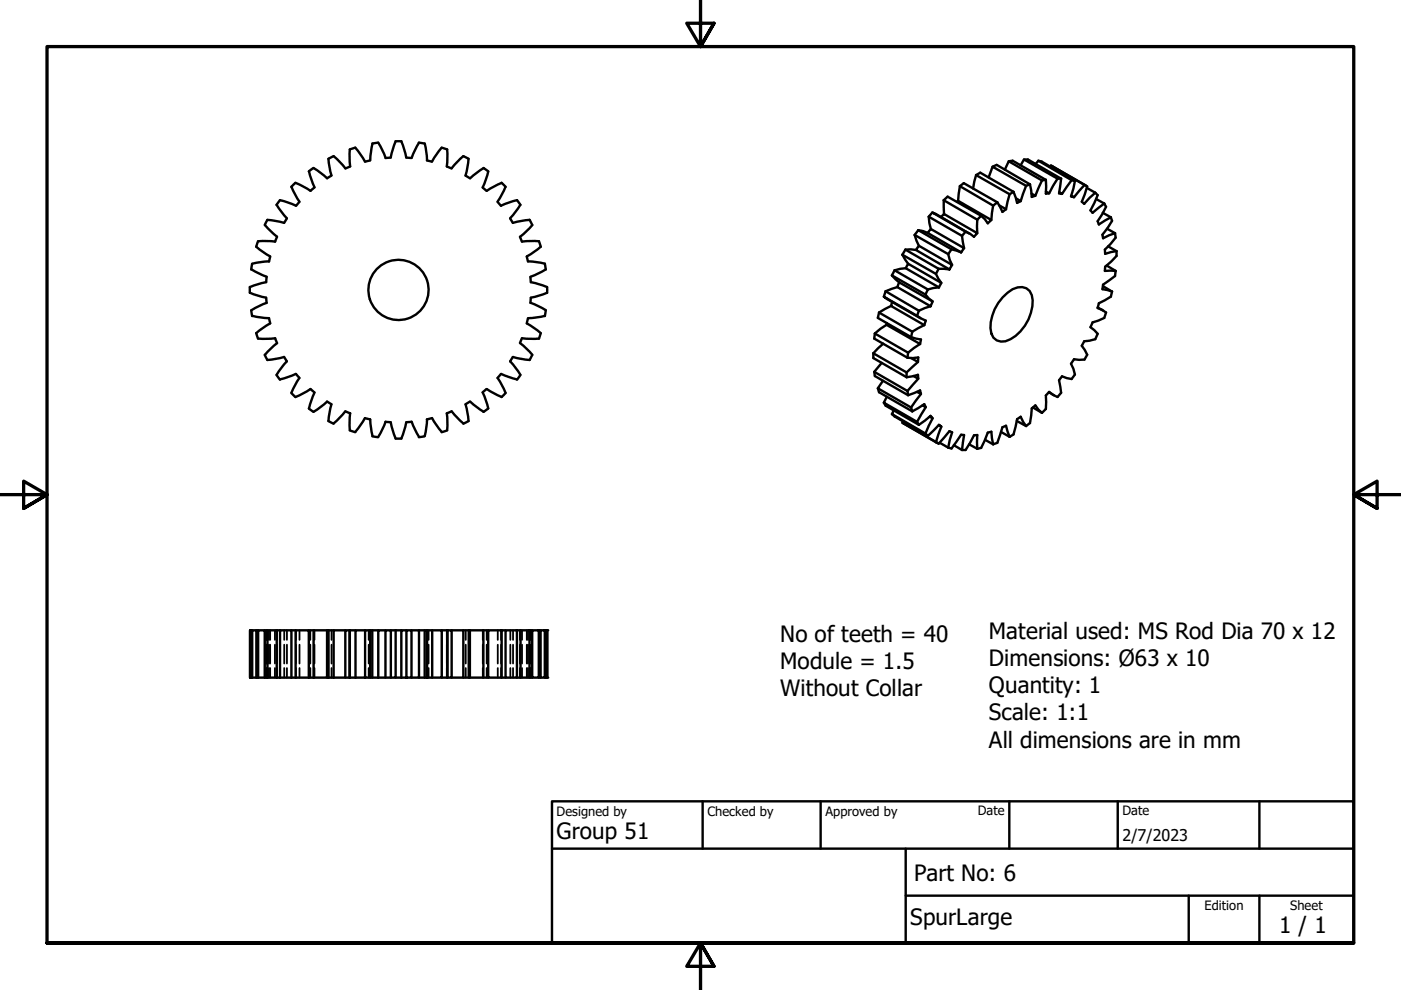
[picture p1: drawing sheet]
<svg xmlns="http://www.w3.org/2000/svg" width="297mm" height="210mm" viewBox="0 0 297 210" stroke-linecap="round" stroke-linejoin="round" font-family="sans-serif">
<!-- layer: Visible (ISO) -->
<g fill="none" stroke="#000" stroke-width=".51">
<path d="M61.8 39.6l1.7 3.2M62.6 38.7l-.8 .9M62.7 38.8l3.1 1.7 .9-.7M65.5 36.3l1.2 3.4M66.5 35.6l-1 .7M70.7 33.1l-1.1 .6 .7 3.5-1 .6-2.8-2.2M70.7 33.1l2.5 2.6M74.2 35.3l-1 .4M77.4 34.2l-2.1-2.9-.6 .2-.5 .2v3.6M78.5 34l-1.1 .3M79 30.4l-.5 3.6M80.2 30.2l-1.3 .2"/>
<path d="M80.2 30.3l1.6 3.2M82.8 33.4l-1.1 .1M83.9 30l-1.1 3.4M85.1 30l1 3.4M85.1 29.9h-1.2M86.1 33.4l1.1 .1M88.8 30.2l1.3 .2 .4 3.6M88.8 30.3l-1.5 3.2M90.5 34l1.1 .3M91.6 34.2l2-2.9 .6 .2 .6 .2-.1 3.6M94.7 35.3l1 .4M98.2 33.1l-2.4 2.6"/>
<path d="M98.2 33.1l1.1 .6-.6 3.5 .9 .6M102.3 39.8l.9 .7M102.5 35.6l1 .7M102.5 35.6l-2.8 2.2M103.5 36.3l-1.1 3.4M106.3 38.7l.9 .9M106.4 38.8l-3.2 1.7M107.2 39.6l-1.7 3.2M203.5 39.5l-.4 3.1M203.5 39.5l7.1 4.1M203.5 39.5l.8-.7 7.2 4.1M206.9 37.1l-.6 2.9"/>
<path d="M206.9 37.1l.9-.5 7.1 4.1M206.9 37.1l7.2 4.1M209.6 37.6l.8-2.3 7.2 4.1M210.4 35.3l.9-.3 7.1 4.1M213 36l.9-1.8 7 4.1M213.9 34.2l.8-.1 7 4M216.4 35l.7-1.2 7.1 4.1M217.1 33.8h.8l7.1 4.1M217.6 39.4l-1.2 3.2M218.4 39.1l.4 2.7 .7-.3-.8-.4M218.4 39.1l-.8 .3M219.6 34.8l.6-.7 7 4.1"/>
<path d="M220.2 34.1l.7 .2 7 4.1M220.9 38.3l-1.4 3.2M221.7 38.1v3l.7-.1-.7-.4M221.7 38.1l-.8 .2M222.6 35.3l.2-.2 7.1 4.1M222.8 35.1l7.5 4.2M224.2 37.9l-1.8 3.1M224.2 37.9h.8M225 37.9l-.5 3.1 .7 .1-.6-.4M227.2 38.2l-2 2.9M227.2 38.2l.7 .2M227.9 38.4l-.8 3.2 .6 .2-.6-.3"/>
<path d="M229.9 39.2l.6 .3-1.1 3.3 .5 .4 2.3-2.3M229.9 39.2l-2.2 2.6M230.4 39.8l1.8 1.1M53.3 57.1l3.2 1.6M53.5 55.9l-.2 1.3M54.7 51.1l-.4 1.2 3 2.1M54.8 51.2h3.5M56.2 47.7l2.5 2.5-.4 1M56.4 59.8l-3.4 1.1M56.5 58.7l-.1 1.1M56.7 46.6l-.6 1.1M56.7 46.6l3.5 .6"/>
<path d="M57 55.4l-3.5 .5M57.3 54.4l-.3 1M58.6 43.4l.8-1 3.3 1.2M58.6 43.4l2.2 2.9M60.8 46.3l-.6 1M63.5 42.8l-.7 .8M105.5 42.8l.7 .8 1.7-.7 1.7-.5 .8 1M108.2 46.3l.5 1M110.2 50.2l.5 1M110.3 43.4l-2.1 2.9M110.7 51.2l3.6-.1 .2 .6 .1 .6-2.9 2.1M111.7 54.4l.2 1"/>
<path d="M112 55.4l3.5 .5M112.3 46.6l-3.5 .6M112.3 46.6l.6 1.1-2.6 2.5M112.5 58.7v1.1M112.6 59.8l3.4 1.1M115.5 55.9l.2 1.2-3.2 1.6M189.1 58.4l1.5 1.5M189.1 58.4l7.1 4.1M189.7 57.3l7 4.1M189.7 57.3l-.6 1.1M190.6 59.9l7.1 4-.4 1-7.1-4zM191.3 54l1.2 1.9"/>
<path d="M191.3 54l7.1 4.1M192 52.9l2.2 .1M192 52.9l7 4.1M192 52.9l-.7 1.1M192 56.9l-2.3 .4M192.5 55.9l7.1 4.1-.5 .9-7.1-4zM193.9 49.8l.9 2.3M193.9 49.8l7.1 4.1M194.7 48.8l2 .6M194.7 48.8l7 4.1M194.7 48.8l-.8 1M194.8 52.1l7.1 4.1-.6 .9-7.1-4.1z"/>
<path d="M196.9 45.9l.5 2.6M196.9 45.9l7.1 4.1M197.4 48.5l7 4.1-.6 .9-7.1-4.1zM197.7 45.1l-.8 .8M198.4 58.1l1.2 1.9M199 57l2.3 .1M199 57l-.6 1.1M199.5 46l.7-.6 7 4-.7 .8-.8-.6-1-.5M200.1 42.5l.1 2.9M200.1 42.5l.8-.8 7.1 4.1M200.1 42.5l7.1 4.1M201 53.9l.4 1.2 .5 1.1"/>
<path d="M201.7 52.9l2.1 .6M201.7 52.9l-.7 1M202.9 42.8l.2-.2 7.1 4-.8 .7-.6-.8-.8-.7M204 50l.4 2.6M204.7 49.1l-7-4 7.8 4.4M204.7 49.1l-.7 .9M207.2 46.6v2.8M208 45.8l-.8 .8M210.6 43.6l-.4 3M211.5 42.9l1 2 .8-.5M211.5 42.9l-.9 .7M211.8 43.5l1.5 .9"/>
<path d="M214.1 41.2l-.8 3.2M214.9 40.7l.7 2.3 .8-.4-.9-.5M214.9 40.7l-.8 .5M232.2 40.9l.5 .5-1.5 3.2 .4 .5 2.5-1.9M232.4 42.2l1.7 1M233.8 45.1l1.7 1M234.1 43.2l.4 .7-1.8 3 .3 .7 2.5-1.5M234.6 56.3l1.9 1.1M234.7 48.5l1.7 .9M234.9 52.2l1.8 1M235.5 46.1l.3 .7-2.1 3 .2 .7 2.5-1.1M236.4 49.4l.1 1-2.2 2.5v.9l2.4-.6"/>
<path d="M236.5 57.4l-.1 1.1-2.5 1.9-.2 .9 2.1 .5M236.7 53.2v1.1l-2.4 2.3v.8h2.2M53 60.9v1.2M53 62.1l3.4 1M53.3 65.8l.1 1.2M53.5 67l3.5 .5 .3 1.1M56.1 75.2l.6 1.1M56.4 63.1l.1 1.1M56.5 64.2l-3.2 1.6M57.3 68.6l-3 2 .4 1.2M58.3 71.7l.4 1M58.3 71.7l-3.5 .1"/>
<path d="M58.6 79.5l.7 1M58.7 72.8l-2.5 2.4M60.2 75.7l-3.5 .6M60.2 75.7l.6 .9M60.8 76.6l-2.1 2.9M62.7 79.3l-3.3 1.1M62.8 79.3l.7 .8-1.7 3.2M108.2 76.6l2.1 2.9M108.7 75.7l-.5 .9M110.3 72.8l2.6 2.4-.5 .9-.1 .2h-.6l-2.9-.6M110.4 79.5l-.8 1M111.7 68.6l2.9 2-.3 1.2"/>
<path d="M111.9 67.5l-.2 1.1M112.5 64.2l1.6 .7 1.6 .9-.1 .6-.1 .6-3.5 .5M112.5 63.1v1.1M114.3 71.8l-3.6-.1-.5 1M116 62.1l-3.4 1M116 60.9v1.2M185.2 74.9l7 4.1M185.2 74.9v1l7 4.1M185.4 78.8l.1 .9 7 4.1M185.5 70.7l7 4.1M185.5 70.7l-.1 1.1 7 4.1M186.4 66.3l7 4"/>
<path d="M186.4 66.3l-.3 1.1 7.1 4.1M186.9 76.9l-1.5 1.9 7 4.1M187.3 72.9l-2.1 2M187.8 61.8l7 4.1M187.8 61.8l-.4 1.1M188 68.9l-2.5 1.8M188 68.5v.4l7.1 4M188.9 64.9l-2.5 1.4M189.2 64l-.3 .9 7.1 4M190.2 60.9l-2.4 .9M192.2 79v1M192.4 75.9l2.3-.1-.1 .9-1.4-.8"/>
<path d="M192.5 74.8l-.1 1.1M193.2 71.5l2.1 .5-.2 .9M193.4 70.3l-.2 1.2M193.7 79.7l1 .6-.1-.8-2.4 .5M194.4 67l1.9 1-.3 .9M194.4 67l-7-4.1 7.7 4.6M194.6 76.7l-2.4 2.3M194.8 65.9l-.4 1.1M195.1 72.9l-2.6 1.9M196 68.9l-2.6 1.4M196.2 62.5l.7 .8 .8 .6M196.7 61.4l-.5 1.1"/>
<path d="M197.3 64.9l-2.5 1M199.1 60.9l-2.4 .5M212.6 63a5.1 5.1 0 0 1 4.1-2.1 2.54 2.54 0 0 1 2.2 2.8 9.3 9.3 0 0 1-5.7 8.7 2.52 2.52 0 0 1-3.2-2.8 9.8 9.8 0 0 1 2.6-6.6zM232.7 65.2l1.1 .6M233.9 60.7l1.9 1.1M235.8 61.8l-.3 1.1-2.5 1.4-.3 1 1 .4 .8 .6-.4 1.1-2.5 1-.4 1 1.5 1.4-.5 1.1-2.3 .5-.5 .9 1.1 1.9-.6 1h-2.2l-.6 .9 .5 1.1 .3 1.2-.7 1-2-.6-.7 .8 .5 2.7-.8 .9-.9-.5-.9-.6-.7 .8v2.8l-.8 .8M61.8 83.3l.8 .9M62.7 84.2l3.1-1.7 .9 .7-1.2 3.4M65.5 86.6l1 .7M69.3 85.1l1 .6M69.3 85.2l-2.8 2.1M70.3 85.7l-.7 3.6 1.1 .5"/>
<path d="M70.7 89.8l2.5-2.6 1 .4v3.6M74.2 91.3l1.1 .3M77.4 88.6l-2.1 3M77.4 88.7l1.1 .2M78.5 88.9l.5 3.5M78.9 92.5l1.3 .2M80.2 92.6l1.5-3.2 1.1 .1 1.1 3.5M83.9 93h1.2M86.1 89.6l-1 3.4M87.2 89.4l-1.1 .1M87.3 89.4l1.5 3.2M90 92.5l-1.2 .2"/>
<path d="M90.5 88.9l-.4 3.5M91.6 88.7l-1.1 .2M91.6 88.6l2 3M94.8 91.3l-1.2 .3M95.7 87.2l-1 .4 .1 3.6M95.8 87.2l2.4 2.6M98.7 85.7l.6 3.6-1.1 .5M99.6 85.1l-.9 .6M99.7 85.2l2.8 2.1M102.4 83.2l1.1 3.4-1 .7M103.2 82.5l-.9 .7M103.2 82.5l3.1 1.7"/>
<path d="M107.2 83.3l-.9 .9M109.6 80.4l-3.4-1.1-.7 .8 1.7 3.2M186.1 82.3l.3 .9 7 4M187.2 80.7l-1.1 1.6 7.1 4.1M187.4 85.4l.4 .6 7 4.1M188 84.1l-.6 1.3 7 4M189.1 87.8l.6 .5 7 4.1M189.5 87l-.4 .8 7.1 4.1M191.3 89.6l7.5 4.3M191.5 89.4l-.2 .2 7.1 4.2M192.4 82.9l.1 .9M193.2 86.4l.2 .8"/>
<path d="M194.4 83.1l.9 .4-.2-.7-2.6 1M194.4 89.4l.4 .7M194.7 80.3l-2.3 2.6M195.3 83.5l-2.1 2.9M195.6 86l.7 .3-.3-.6-2.6 1.5M196.2 91.9l.5 .5M196.3 86.3l-1.9 3.1M197.1 88.4l.6 .3-.4-.5-2.5 1.9M197.7 88.7l-1.5 3.2M198.4 93.8l.6 .3 2.3-2.7 .6 .3-.9 3.2M199.1 90.1l.5 .4-.5-.4-2.4 2.3M199.3 93.9l1.7 1"/>
<path d="M199.6 90.5l-1.2 3.3M201 94.9l.7 .2 2.1-2.9h.6l-.4 3.2M202.2 94.4l1.8 1M205.5 94.2l1.7 1M207.2 95.2v-3l-.7 .1-1.8 3.1h-.7M208.9 93.3l1.7 .9M210.6 94.2l-.4-2.7-.8 .2-1.4 3.3-.8 .2M212.3 91.6l1.8 1M214.1 92.6l-.8-2.3-.8 .3-1 3.3-.9 .3M215.6 89.3l2 1M217.6 90.3l-1.2-1.9-.8 .5-.7 3.2-.8 .5M219 86.4l1.9 1.1"/>
<path d="M220.9 87.5l-.7-.7-.7-.8-.7 .6-.4 3.1-.8 .6M222.4 83.2l1.1 .6M53 133.6v10.1M53.3 133.6h.2M54.4 133.6h.3M56.1 133.6h.6M58.7 133.6h.7M61.8 133.6h.9M65.5 133.6h1M69.3 133.6h-2.8v10.1M69.7 133.6h-.4v10.1h-2.8M69.7 133.6v10.1"/>
<path d="M69.7 133.6h1M73.2 133.6h-2.5v10.1M74.1 133.6h-.9v10.1h-2.5M74.1 133.6v10.1M74.2 133.6h1.2M77.4 133.6h-2v10.1M78.5 133.6h.4v10.1h-.4M78.9 133.6h1.3M81.7 133.6h-1.5v10.1M82.9 133.6h2.2M83.9 133.6v10.1h-3.7M86.2 133.6h-1.1v10.1"/>
<path d="M87.2 133.6h1.6v10.1h-1.6M88.8 133.6h1.2M90.6 133.6h-.6v10.1M91.6 133.6h2.1v10.1h-2.1M93.7 133.6h1.1M94.8 133.6h1v10.1h-1zM94.9 133.6v10.1M95.8 133.6h2.4v10.1h-2.4M98.2 133.6h1.2M99.4 133.6h.2v10.1h-.2zM99.6 133.6h2.9v10.1h-2.9M102.5 133.6h1"/>
<path d="M103.5 133.6h2.9v10.1h-2.9zM106.4 133.6h.8M107.2 133.6h2.4v10.1h-2.4zM109.6 133.6h.8M110.4 133.6h1.9v10.1h-1.9zM112.3 133.6h.5M112.8 133.6h1.4v10.1h-1.4zM114.2 133.6h.4M114.6 133.6h.9v10.1h-.9zM115.5 133.6h.2M115.7 133.6h.3v10.1h-.3zM116 133.6v10.1"/>
<path d="M53 143.7v-10.1h.3v10.1M53 143.7h13.5M53.5 143.7v-10.1h.9v10.1M54.7 143.7v-10.1h1.4v10.1M56.7 143.7v-10.1h2v10.1M59.4 143.7v-10.1h2.4v10.1M62.7 143.7v-10.1h2.8v10.1M69.3 143.7h1.4M73.2 143.7h.9M74.2 143.7h1.2M75.4 143.7h2v-10.1h1.1v10.1h-1.1M78.9 143.7h1.3"/>
<path d="M81.7 143.7v-10.1h1.2v10.1M83.9 143.7h1.2M85.1 143.7h1.1v-10.1h1v10.1h-1M88.8 143.7h1.2M90 143.7h.6v-10.1h1v10.1h-1M93.7 143.7h1.1M98.2 143.7h1.2M102.5 143.7h1M106.4 143.7h.8M109.6 143.7h.8M112.3 143.7h.5M114.2 143.7h.4"/>
<path d="M115.5 143.7h.2"/>
<circle cx="84.5" cy="61.5" r="6.4"/>
</g>
<!-- layer: Hidden (ISO) -->
<g fill="none" stroke="#000" stroke-width=".38">
<path d="M56.5 133.6v2.1M56.5 136.7v4M57 133.6v2.1M57 136.7v4M57.3 133.6v2.1M57.3 136.7v4M58.3 133.6v2.1M58.3 136.7v4M58.7 133.6v2.1M58.7 136.7v4M60.3 133.6v2.1M60.3 136.7v4"/>
<path d="M60.8 133.6v2.1M60.8 136.7v4M62.7 133.6v2.1M62.7 136.7v4M63.5 133.6v2.1M63.5 136.7v4M65.8 133.6v2.1M65.8 136.7v4M66.7 133.6v2.1M66.7 136.7v4M70.3 133.6v2.1M70.3 136.7v4"/>
<path d="M74.2 133.6v2.1M74.2 136.7v4M78.2 133.6v2.1M78.2 136.7v4M90.9 133.6v2.1M90.9 136.7v4M94.7 133.6v2.1M94.7 136.7v4M98.7 133.6v2.1M98.7 136.7v4M102.4 133.6v2.1M102.4 136.7v4"/>
<path d="M103.2 133.6v2.1M103.2 136.7v4M105.5 133.6v2.1M105.5 136.7v4M106.2 133.6v2.1M106.2 136.7v4M108.2 133.6v2.1M108.2 136.7v4M108.8 133.6v2.1M108.8 136.7v4M110.2 133.6v2.1M110.2 136.7v4"/>
<path d="M110.7 133.6v2.1M110.7 136.7v4M111.7 133.6v2.1M111.7 136.7v4M112 133.6v2.1M112 136.7v4M112.5 133.6v2.1M112.5 136.7v4M112.6 133.6v2.1M112.6 136.7v4M56.5 141.6v2.1M57 141.6v2.1"/>
<path d="M57.3 141.6v2.1M58.3 141.6v2.1M58.7 141.6v2.1M60.3 141.6v2.1M60.8 141.6v2.1M62.7 141.6v2.1M63.5 141.6v2.1M65.8 141.6v2.1M66.7 141.6v2.1M70.3 141.6v2.1M74.2 141.6v2.1M78.2 141.6v2.1"/>
<path d="M90.9 141.6v2.1M94.7 141.6v2.1M98.7 141.6v2.1M102.4 141.6v2.1M103.2 141.6v2.1M105.5 141.6v2.1M106.2 141.6v2.1M108.2 141.6v2.1M108.8 141.6v2.1M110.2 141.6v2.1M110.7 141.6v2.1M111.7 141.6v2.1"/>
<path d="M112 141.6v2.1M112.5 141.6v2.1M112.6 141.6v2.1"/>
</g>
<!-- layer: Visible (ISO) -->
<g fill="#000">
<circle cx="53" cy="133.6" r=".25"/>
<circle cx="116" cy="133.6" r=".25"/>
<circle cx="53" cy="143.7" r=".25"/>
<circle cx="116" cy="143.7" r=".25"/>
</g>
<!-- layer: Border (ISO) -->
<path d="M148.5 -.1v10l-2.9-5h5.8l-2.9 5 2.9-5M0 104.9h10l-5-2.9v5.8l5-2.9-5 2.9M297 104.9h-10l5-2.9v5.8l-5-2.9 5 2.9M10 199.9v-190h277v190h-277h277M151.4 204.9l-2.9-5 2.9 5h-5.8l2.9-5v10" fill="none" stroke="#000" stroke-width=".7"/>
<!-- layer: Title (ISO) -->
<path d="M117 169.9h170v30h-170zM117 179.9h170M149 169.9v10M174 169.9v10M192 179.9v20M214 169.9v10M237 169.9v10M267 169.9v10M192 189.9h95M252 189.9v10M267 189.9v10" fill="none" stroke="#000" stroke-width=".51"/>
<g font-size="4.8">
<text x="165.4" y="136.1">No of teeth = 40</text>
<text x="209.7" y="135.5">Material used: MS Rod Dia 70 x 12</text>
<text x="165.4" y="141.9">Module = 1.5</text>
<text x="209.7" y="141.3">Dimensions: Ø63 x 10</text>
<text x="165.4" y="147.7">Without Collar</text>
<text x="209.7" y="147">Quantity: 1</text>
<text x="209.7" y="152.8">Scale: 1:1</text>
<text x="209.7" y="158.5">All dimensions are in mm</text>
<text x="118" y="178">Group 51</text>
<text x="193.8" y="186.9">Part No: 6</text>
<text x="193" y="196.2">SpurLarge</text>
<text x="271.2" y="197.8">1 / 1</text>
</g>
<text font-size="3.4" x="238" y="178.3">2/7/2023</text>
<g font-size="2.7">
<text x="118" y="173">Designed by</text>
<text x="150" y="173">Checked by</text>
<text x="175" y="173">Approved by</text>
<text x="207.3" y="172.9">Date</text>
<text x="238" y="172.9">Date</text>
<text x="255.4" y="193">Edition</text>
<text x="273.6" y="193">Sheet</text>
</g>
</svg>
